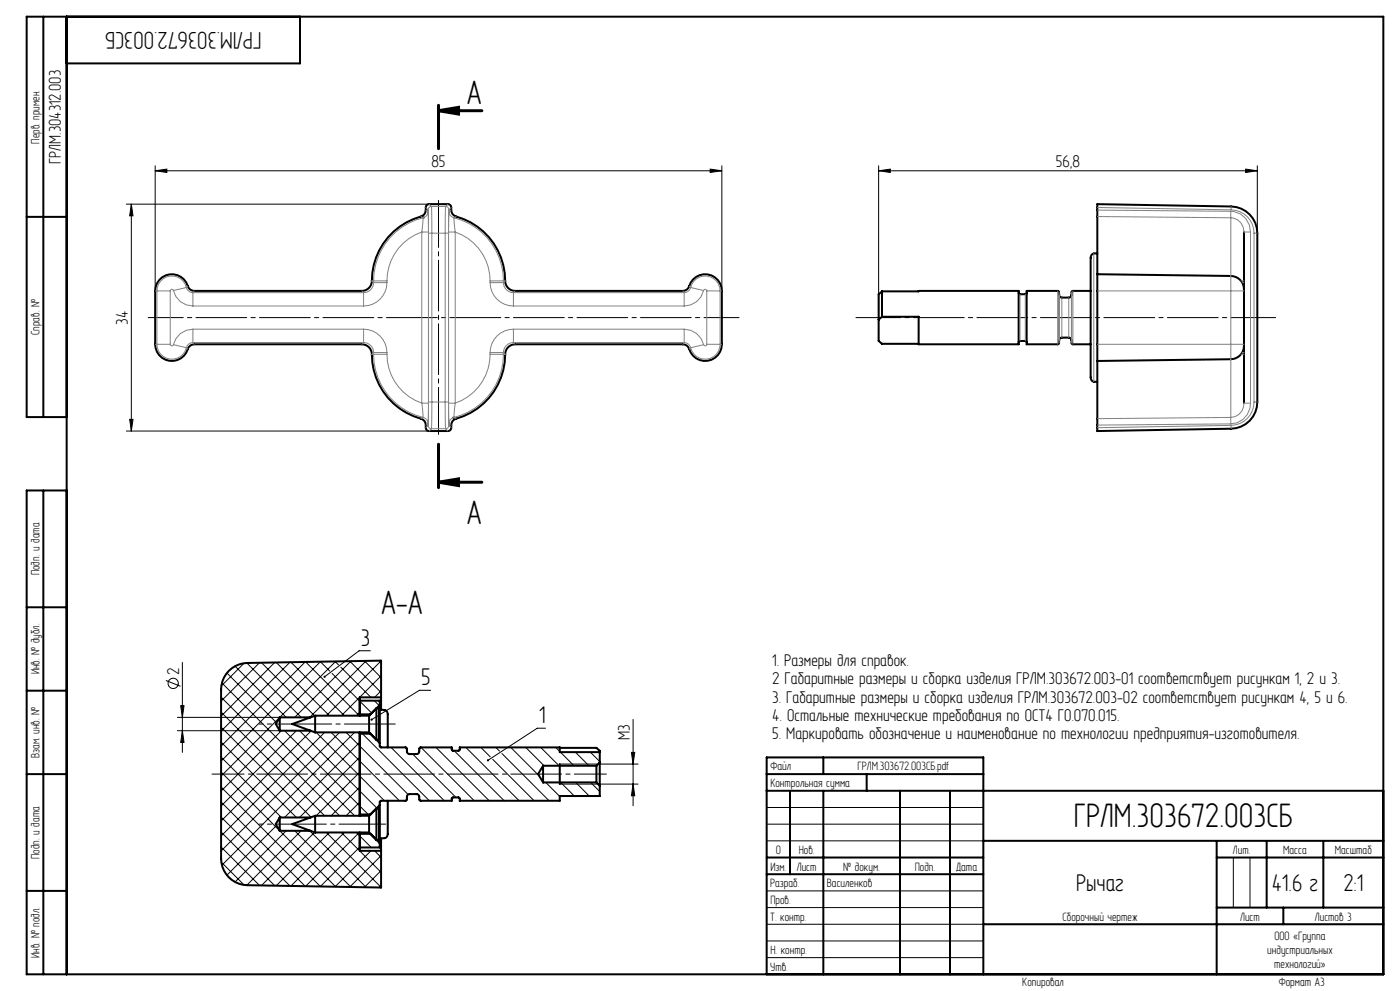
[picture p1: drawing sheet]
<svg xmlns="http://www.w3.org/2000/svg" width="420mm" height="297mm" viewBox="0 0 420 297" stroke-linecap="round" stroke-linejoin="round" font-family="sans-serif">
<g fill="none" stroke="#000" stroke-width=".3">
<path d="M46.6 51.2l3.5-.5v1zM46.6 49.7v37.5M46.6 51.2h170M213.1 50.7l3.5 .5-3.5 .5zM216.6 49.7v37.5M263.6 51.2l3.5-.5v1zM263.6 51.2h113.6M263.6 49.7v46.1M373.7 50.7l3.5 .5-3.5 .5zM377.2 49.7v20.2M37.9 61.2h90.8M39.4 61.2l.5 3.5h-1z"/>
<path d="M39.4 61.2v68M37.9 129.2h90.8M38.9 125.7h1l-.5 3.5zM54.7 198.5v27M70.5 199.7l15.4 15.3M73.2 198.8l-6.8 6.8M74 198.7l16.3 16.3M77.8 198.6l-11.5 11.5M78.5 198.6l15.9 15.9M82.4 198.5l-16.1 16.1M82.9 198.5l15.9 16M87 198.5l-20.7 20.6"/>
<path d="M87.3 198.5l16 16M91.6 198.4l-25.3 25.2M91.7 198.4l16.1 16.1M100.5 198.2l1 1.1M100.7 198.2l-34.4 34.4M102.3 200l9 9M104.9 198.2l9.4 9.3M105.3 198.1l-16.9 16.9M109.4 198.1l4.9 5M109.8 198.1l-16.9 16.9M111.1 195h-3.4l-10.3 7.8M113.8 198l.5 .6"/>
<path d="M114.3 198.1l-16.4 16.4M49.8 203.9l4.4 1.8M53.2 215h30.7M53.2 219h30.7M54.2 211.5h1l-.5 3.5zM54.7 219l.5 3.5h-1zM66.3 208.9l35.6 35.6M66.3 213.4l31.1 31.1M66.3 217.9l27 27M66.6 204.7l39.8 39.8M68.1 201.7l14.9 14.9M84.4 219l-18.1 18.1"/>
<path d="M85.4 219l25.1 25.1M88.9 219l-22.6 22.6M89.9 219l23.1 23.2M93.3 219.1l-27 27M94.8 219.5l20.5 20.5M97.4 219.5l-31.1 31.1M98.9 201.1l-2.8-2.8-29.8 29.8M99.3 219.5l20.5 20.5M99.6 201.8l11.9 11.9M101.9 219.5l-35.6 35.6M103.8 219.5l18.7 18.6M106.4 219.5l-39.8 39.8"/>
<path d="M107.9 213.5l-1 1M108.7 219.9l20.1 20.1M112.3 210l1.5 1.5M114.3 207.1l-1.9 1.9M114.3 202.6l-11.9 11.9M129.2 206.9h-3.4l-14.3 8.8M163.6 218.2h-2.4l-14.8 9.7M189.9 215.6v25.9M66.3 235.9l29.8 29.8 11.8-11.8M66.3 222.4l22.6 22.6M66.3 226.9l18.1 18.1M66.3 231.4l34.4 34.4"/>
<path d="M107.9 235.9l-8.6 8.6M107.9 231.4l-13.1 13.1M107.9 226.9l-18 18.1M107.9 222.4l-22.5 22.6M117.3 224l16 16M121.9 224.1l.1 .1M123.8 226l13 13M126.3 224l16 16M130.8 224l16 16M135.3 224l.2 .3M136.3 225l15 15M139.8 224l16 16"/>
<path d="M144.2 224l2.9 2.8M147.8 227.6l12.4 12.4M148.7 224l1.2 1.1M150.6 225.8l14.1 14.2M153.3 224.1l8.4 8.4M157.7 224l5.5 5.5M162.2 224l5.5 5.5M163.7 234.5l4.2 4.2M166.7 224l1.2 1.2M167.9 235h11.5M167.9 229h11.5M168.1 225.4l4.1 4.1"/>
<path d="M168.2 234.5l4.1 4.1M172.6 225.4l4.1 4.1M172.7 234.5l4.1 4.1M177.1 225.4l2.8 2.8M177.2 234.5l2.7 2.7M179.9 235h11.5M179.9 229h11.5M189.4 225.5h1l-.5 3.5zM189.9 235l.5 3.5h-1zM66.3 240.4l25.3 25.2M66.3 244.9l20.7 20.6M66.3 249.3l16.1 16.1"/>
<path d="M66.3 253.8l11.5 11.6M66.4 258.4l6.8 6.8M83 247.4l-14.9 14.9M85.9 249l-15.4 15.3M88.4 249l16.9 16.8M90.3 249l-16.3 16.3M92.9 249l16.9 16.9M94.4 249.4l-15.9 16M97.9 249.5l16.4 16.4M98.8 249.5l-15.9 15.9M102.4 249.5l11.9 11.9M103.3 249.5l-16 16"/>
<path d="M106.9 249.5l4.5 4.5M107.8 249.5l-16.1 16.1M107.9 240.4l-4.1 4.1M111.3 255l-10.8 10.8M112.4 255l1.9 1.9M114.3 256.4l-9.4 9.4M230 242h65M230 247h65M230 252h65M370 257v15M375 257v15M114.3 265.4l-.5 .6"/>
<path d="M114.3 260.9l-4.9 5M230 277h65M230 272h65M230 267h65M230 287h65M230 282h65"/>
<circle cx="52" cy="204.8" r="1.54"/>
</g>
<path d="M167.9 229.5v5" fill="none" stroke="#000" stroke-width=".6" stroke-linecap="butt"/>
<path d="M131.6 33.2l6-1v2zM131.6 144.5l6-1v2z" fill="none" stroke="#000" stroke-width=".9" stroke-linecap="butt"/>
<g fill="none" stroke="#000" stroke-width=".6">
<path d="M13 5v120M20 5v287M90 5v14h-70M8 65h12M127.2 65.2l-.3 .1M329.2 75.9l-1.1 .1a1.16 1.16 0 0 0-.9 1.3v34.7a2.2 2.2 0 0 0 .7 2.3l1.3 .2M373.2 69.5v17.2M111.6 84.2a3 3 0 0 1-3 3h-50.3a2 2 0 0 1-2-1.4 5 5 0 0 0-5.5-3.6 5 5 0 0 0-4.2 5v16a5.1 5.1 0 0 0 4.5 5 5.1 5.1 0 0 0 5.5-4.1l.4-.5 1.3-.4h50.3a3 3 0 0 1 3 3M111.6 84.2a20.2 20.2 0 0 1 15.1-19.5 3.5 3.5 0 0 0 1.1-2.9l.4-.4 .5-.2h5.7a1 1 0 0 1 1 1v.9a2 2 0 0 0 1.4 1.8 20 20 0 0 1 14.8 19.3M111.6 84.2h.1M151.6 84.2a3 3 0 0 0 3 3h50.2a2 2 0 0 0 2-1.4 5 5 0 0 1 5.5-3.6 5 5 0 0 1 4.3 5v16a5.1 5.1 0 0 1-4.7 5 5.1 5.1 0 0 1-5.4-4.2l-.5-.5-1.2-.3h-50.2a3 3 0 0 0-3 3M151.6 84.2h.1"/>
<path d="M263.6 95.8v6.4l1 .8h11M264.6 87.3l41-.1v16h-30v-8.3h-11M264.6 87.3v7.6M264.6 87.3l-1 .9v7.6M264.6 94.9l-1 .9M305.6 87.8l.4 .4h1.7l.3-.4M327.2 87.2h-5.5l-.2 .3-.1 1.2-.8 .5-2.5-.1-.3-.5-.1-1.2-.3-.2h-9.4v16h9.4l.3-.3 .2-1.4 .7-.3 2.5 .1 .3 .5 .1 1.2 .3 .2h5.4M329.2 82.2l40 .5a4 4 0 0 1 4 4M329.2 82.2v26M329.2 82.2v-21l40.1 .7a8 8 0 0 1 7.9 8v50.6a8 8 0 0 1-7.9 8l-40.1 .7v-21M373.2 86.7v17M111.6 106.2a20.3 20.3 0 0 0 15.2 19.5 3.5 3.5 0 0 1 1 2.9l.4 .4 .5 .2h5.7a1 1 0 0 0 1-1 2.21 2.21 0 0 1 1.4-2.7 20 20 0 0 0 14.8-19.3"/>
<path d="M111.6 106.2h.1M151.6 106.2h.1M305.6 102.6l.4-.4h1.7l.3 .4M373.2 103.7a4 4 0 0 1-4 4l-40 .5M373.2 103.7v17.1M20 125h-12v-120h407v287h-407v-145h12M136.2 125.1l-.3 .1M13 147v145M8 182h12M8 207h12M83.9 215v4M83.9 215h9.3"/>
<path d="M83.9 215l-1.2 2 1.2 2M83.9 219h9.3M87.7 217h.1M87.7 217l6.8 2.5M94.5 214.5v5M94.5 219.5h16.2M94.5 214.5h16.2M94.5 214.5l-6.8 2.5M107.9 210h6v1.3M107.9 219.5v25M107.9 219.9h3.2M107.9 214.1h3.2"/>
<path d="M110.7 214.5v5M110.7 219.5l3.2 3.2M112.9 212.3h.8v9.4h-.8zM113.9 211.3v11.4M113.9 211.3l-3.2 3.2M114.3 209h-6.4v5.5M8 232h12M113.9 222.7v1l.3 .3h7.6l.2 .3 .2 1.2 .7 .5 2.5-.1 .3-.5 .1-1.2 .4-.2h9.3l.1 .7 .3 .3h1.8l.2-.3v-.7h30v1.4h12M116.3 224v-10.2a1.1 1.1 0 0 0-.9-1l-1.1-.1v-14.7l-40.1 .7a8 8 0 0 0-7.9 8v50.6a8 8 0 0 0 7.9 8l40.1 .7v-14.7l1.1-.1a1.16 1.16 0 0 0 .9-1.3v-9.9M162.9 229.5v5M162.9 229.5h16M162.9 229.5l-1.5 2.5 1.5 2.5"/>
<path d="M162.9 234.5h16M167.9 224.1h11l1 .9v3.5M167.9 229v.5M167.9 234.5v.5M178.9 229.5v5M178.9 234.5l1 1M179.9 235.5v3.1h-12v1.4h-30v-.8l-.4-.2h-1.7l-.3 .3v.7h-9.3l-.4-.2-.1-1.2-.3-.5-2.5-.1-.7 .5-.2 1.2-.2 .3h-7.6l-.3 .3v1M179.9 228.5v7M179.9 228.5l-1 1M230 237h185M230 232h65M237 237v25"/>
<path d="M247 227v5M247 237v55M260 232v5M270 237v55M285 237v55M83.9 245v4M83.9 245h9.3M83.9 245l-1.2 2 1.2 2M83.9 249h9.3M87.7 247h.1M87.7 247l6.8 2.5M94.5 244.5v5"/>
<path d="M94.5 249.5h16.2M94.5 244.5h16.2M94.5 244.5l-6.8 2.5M107.9 244.1h3.2M107.9 249.5v5.5h6.4M107.9 249.9h3.2M110.7 244.5v5M110.7 249.5l3.2 3.2M112.9 242.3h.8v9.4h-.8zM113.9 241.3v11.4M113.9 241.3l-3.2 3.2M113.9 252.7v1.3h-6"/>
<path d="M230 257h65M295 252h120M365 252v40M365 257h50M380 252v20M397 252v20M8 267h12M230 262h65M295 277h120M365 272h50M385 272v5M230 292v-65h65v65"/>
</g>
<path d="M382.7 95.2h-125.9" fill="none" stroke="#000" stroke-width=".3" stroke-dasharray="15.2 1.3 1.3 1.3" stroke-dashoffset="1.8"/>
<path d="M63.6 232h118.3" fill="none" stroke="#000" stroke-width=".3" stroke-dasharray="15.2 1.3 1.3 1.3" stroke-dashoffset="5.6"/>
<path d="M83.9 247h31.8" fill="none" stroke="#000" stroke-width=".3" stroke-dasharray="15.2 1.3 1.3 1.3" stroke-dashoffset="1.2"/>
<path d="M83.9 217h-6.2M83.9 247h-6.2" fill="none" stroke="#000" stroke-width=".3" stroke-dasharray="15.2 1.3 1.3 1.3" stroke-dashoffset="14"/>
<path d="M83.9 217h35" fill="none" stroke="#000" stroke-width=".3" stroke-dasharray="15.2 1.3 1.3 1.3" stroke-dashoffset="-.4"/>
<path d="M44.5 95.2h177.2" fill="none" stroke="#000" stroke-width=".3" stroke-dasharray="15.2 1.3 1.3 1.3" stroke-dashoffset="4.7"/>
<path d="M131.6 60v70.2" fill="none" stroke="#000" stroke-width=".3" stroke-dasharray="15.2 1.3 1.3 1.3" stroke-dashoffset="1.1"/>
<path d="M131.6 33.2h13M131.6 31.6v13M131.6 133.1v13M131.6 144.5h13" fill="none" stroke="#000" stroke-width=".9"/>
<g fill="#000">
<path d="M131.6 33.2l6-1v2zM131.6 144.5l6-1v2z"/>
<path d="M213.1 50.7l3.5 .5-3.5 .5zM46.6 51.2l3.5-.5v1z"/>
<path d="M263.6 51.2l3.5-.5v1zM373.7 50.7l3.5 .5-3.5 .5z"/>
<path d="M38.9 125.7h1l-.5 3.5zM39.4 61.2l.5 3.5h-1z"/>
<path d="M54.2 211.5h1l-.5 3.5zM54.7 219l.5 3.5h-1zM189.4 225.5h1l-.5 3.5zM189.9 235l.5 3.5h-1z"/>
<path d="M146.1 227.7v.3l.3-.1-.3 .1a.33 .33 0 0 0 .5 .1 .33 .33 0 0 0 0-.5 .33 .33 0 0 0-.5 .1zM111.2 215.5v.3l.3-.1-.3 .1a.33 .33 0 0 0 .5 .1 .33 .33 0 0 0 0-.5 .33 .33 0 0 0-.5 .1zM97.2 202.6l-.1 .4 .3-.2-.3 .2a.33 .33 0 0 0 .5 .1 .33 .33 0 0 0 0-.5 .33 .33 0 0 0-.4 0z"/>
</g>
<g fill="none" stroke="#808080" stroke-width=".3">
<path d="M126.3 64.9l.6 .4M126.5 69.5h2M126.5 69.5a15.5 15.5 0 0 0-10.4 14.7M126.5 69.5v51.3M126.9 65.3l-.4 4.2M126.9 65.3a19.5 19.5 0 0 0-14.8 18.9M127.7 63l.7 .3M127.7 62.2l.7 .7M128.4 63.3l.1 6.2M128.4 63.3a2 2 0 0 1-1.2 1.9M128.4 62.9l.2 7h1M128.5 69.5v51.3"/>
<path d="M128.7 61.2l.7 .7M129.4 61.9l.2 8M129.4 61.9a1 1 0 0 0-1 1M129.4 61.9h4.3M129.6 69.9h4M129.6 69.9v50.6M133.6 69.9v50.6M133.7 61.9l-.1 8M133.7 61.9a1 1 0 0 1 1 1M134.4 61.2l-.7 .7M134.6 69.5h2M134.6 69.5v51.3"/>
<path d="M134.7 62.9l-.1 7h-1M134.7 63.3l-.1 6.2M134.7 63.3a2 2 0 0 0 1.5 2M135.4 62.2l-.7 .7M135.4 63l-.7 .3M136.2 65.3l.4 4.2M136.2 65.3a19.5 19.5 0 0 1 14.8 18.9M136.6 69.5a15.5 15.5 0 0 1 10.4 14.7M136.6 69.5v51.3M136.8 64.9l-.6 .4M328.1 76v38.4M329.2 64.9l40 .4"/>
<path d="M329.2 63l40 .3M329.2 62.2l40.1 .7M369.2 63.3v2M369.2 63.3a6 6 0 0 1 6 6.2M369.2 65.3v21.9M369.2 65.3a4 4 0 0 1 4 4.2h2M369.3 62.9a7 7 0 0 1 6.9 7M369.3 61.9v1M375.2 69.5v51.3M376.2 69.9h1M376.2 69.9v50.6M46.6 87.2h.5"/>
<path d="M47.1 87.2h4M47.1 87.2v16M51.1 87.2v16M52 87.1a.48 .48 0 0 0-.5-.4 .48 .48 0 0 0-.4 .5M52 87.1a6 6 0 0 0 5.9 4.6M55.9 86.2a4.5 4.5 0 0 0-4.9-3.5 4.5 4.5 0 0 0-3.9 4.5M55.9 86.2l-3.9 .9M55.9 86.2a2 2 0 0 0 2 1.5M56.3 85.8l-.4 .4M57.9 98.7a6 6 0 0 0-5.9 4.6M57.9 98.7v4M57.9 87.7v4"/>
<path d="M57.9 91.7h51.2M57.9 98.7h51.2M57.9 87.7h51.2M58.3 87.2l-.4 .5M108.6 87.2l.5 .5M109.1 87.7v4M109.1 98.7v4M109.1 98.7a7 7 0 0 1 7 7M112.1 84.2h4M112.1 84.7a3 3 0 0 1-3 3M112.1 84.7h4M112.1 84.2v.5"/>
<path d="M112.1 84.2h-.5l.5 .5M116.1 84.7a7 7 0 0 1-7 7M116.1 84.2v.5M147 84.2h4M147 84.7a7 7 0 0 0 7 7M147 84.7h4M147 84.2v.5M151 84.7a3 3 0 0 0 3 3M151 84.2v.5M151 84.2h.6l-.6 .5M154 98.7a7 7 0 0 0-7 7M154 87.7v4"/>
<path d="M154 98.7v4M154 91.7h51.2M154 98.7h51.2M154 87.7h51.2M154.6 87.2l-.6 .5M204.8 87.2l.4 .5M205.2 98.7a6 6 0 0 1 5.9 4.6M205.2 87.7v4M205.2 98.7v4M206.8 85.8l.4 .4M207.2 86.2a2 2 0 0 1-2 1.5M207.2 86.2l3.9 .9"/>
<path d="M207.2 86.2a4.5 4.5 0 0 1 4.9-3.5 4.5 4.5 0 0 1 3.9 4.5M211.1 87.1a6 6 0 0 1-5.9 4.6M211.1 87.1a.48 .48 0 0 1 .5-.4 .48 .48 0 0 1 .4 .5M212 87.2h4M212 87.2v16M216 87.2v16M216 87.2h.6M306 88.2v14M307.6 88.2v14M317.3 87.2v16M317.7 87.6v15.2M317.8 88.4v13.5"/>
<path d="M318.6 89.2v12M320.6 89.2v12M321.4 88.4v13.5M321.5 87.6v15.2M321.9 87.2v16M329.2 87.2h40M369.2 87.2h4M369.2 87.2v16M372.3 84.2h.9M372.7 84.7h.5M46.6 103.2h.5M47.1 103.2a4.5 4.5 0 0 0 3.9 4.4 4.5 4.5 0 0 0 4.9-3.4"/>
<path d="M47.1 103.2h4M51.1 103.2a.48 .48 0 0 0 .4 .5 .48 .48 0 0 0 .5-.4M52 103.3l3.9 .9M55.9 104.2l.4 .4M57.9 102.7a2 2 0 0 0-2 1.5M57.9 102.7l.4 .5M57.9 102.7h51.2M109.1 102.7a3 3 0 0 1 3 3M109.1 102.7l-.5 .5M112.1 106.2h4M112.1 106.2a19.5 19.5 0 0 0 14.8 18.9M112.1 105.7h4"/>
<path d="M112.1 105.7v.5M112.1 105.7l-.5 .5h.5M116.1 106.2a15.5 15.5 0 0 0 10.4 14.6M116.1 105.7v.5M147 106.2h4M147 106.2a15.5 15.5 0 0 1-10.4 14.6M147 105.7h4M147 105.7v.5M151 106.2a19.5 19.5 0 0 1-14.8 18.9M151 105.7v.5M151 105.7l.6 .5h-.6M154 102.7a3 3 0 0 0-3 3"/>
<path d="M154 102.7h51.2M154 102.7l.6 .5M205.2 102.7a2 2 0 0 1 2 1.5M205.2 102.7l-.4 .5M207.2 104.2l-.4 .4M211.1 103.3l-3.9 .9M212 103.2a.48 .48 0 0 1-.4 .5 .48 .48 0 0 1-.5-.4M212 103.2h4M216 103.2a4.5 4.5 0 0 1-3.9 4.4 4.5 4.5 0 0 1-4.9-3.4M216 103.2h.6M329.2 103.2h40M369.2 103.2v21.9"/>
<path d="M369.2 103.2h4M372.3 106.2h.9M372.7 105.7h.5M126.5 120.8l.4 4.3M126.5 120.8h2M126.9 125.1a2 2 0 0 1 1.5 1.9M126.9 125.1l-.6 .4M128.4 127l-.7 .4M128.4 127.5a1 1 0 0 0 1 1M128.4 127.5l-.7 .7M128.5 120.8l-.1 6.2M129.4 128.5h4.3"/>
<path d="M129.4 128.5l-.7 .7M129.6 120.5l-.2 8M129.6 120.5h-1l-.2 7M129.6 120.5h4M133.6 120.5h1l.1 7M133.6 120.5l.1 8M133.7 128.5l.7 .7M134.6 120.8l.1 6.2M134.6 120.8h2M134.7 127.5a1 1 0 0 1-1 1M134.7 127.5l.7 .7M134.7 127l.7 .4"/>
<path d="M135.9 125.2a2 2 0 0 0-1.2 1.8M136.2 125.1l.6 .4M136.6 120.8l-.4 4.3M369.2 127l-40 .4M369.2 125.1l-40 .4M369.2 125.1v1.9M369.3 127.5v1M369.3 127.5l-40.1 .7M375.2 120.8h-2a4.6 4.6 0 0 1-2.7 4.1l-1.3 .2M375.2 120.8a6.1 6.1 0 0 1-6 6.2M376.2 120.5a7 7 0 0 1-6.9 7M376.2 120.5h1"/>
</g>
<g font-size="11">
<text x="140.1" y="31.2">А</text>
<text x="140.1" y="157.1">А</text>
<text x="114.4" y="183.9">А-А</text>
<text x="322.2" y="248">ГРЛМ.303672.003СБ</text>
</g>
<g font-size="7.8">
<text x="78.4" y="9.5" transform="rotate(-180 78.4 9.5)">ГРЛМ.303672.003СБ</text>
<text x="108.3" y="193.6">3</text>
<text x="126.4" y="205.4">5</text>
<text x="161.7" y="216.8">1</text>
<text x="322.8" y="267">Рычаг</text>
<text x="381.6" y="267">41.6 г</text>
<text x="403" y="267">2:1</text>
</g>
<g font-size="5.5">
<text x="18.2" y="49.1" transform="rotate(-90 18.2 49.1)">ГРЛМ.304312.003</text>
<text x="129.4" y="50.2">85</text>
<text x="316.8" y="50.2">56,8</text>
<text x="38.4" y="97.3" transform="rotate(-90 38.4 97.3)">34</text>
<text x="53.7" y="202.3" transform="rotate(-90 53.7 202.3)">2</text>
<text x="231.6" y="199.5">1. Размеры для справок.</text>
<text x="231.6" y="205">2 Габаритные размеры и сборка изделия ГРЛМ.303672.003-01 соответствует рисункам 1, 2 и 3.</text>
<text x="231.6" y="210.5">3. Габаритные размеры и сборка изделия ГРЛМ.303672.003-02 соответствует рисункам 4, 5 и 6.</text>
<text x="188.9" y="221.9" transform="rotate(-90 188.9 221.9)">M3</text>
<text x="231.6" y="216">4. Остальные технические требования по ОСТ4 ГО.070.015.</text>
<text x="231.6" y="221.5">5. Маркировать обозначение и наименование по технологии предприятия-изготовителя.</text>
</g>
<g font-size="3.9">
<text x="11.9" y="43.1" transform="rotate(-90 11.9 43.1)">Перв. примен.</text>
<text x="11.9" y="100.4" transform="rotate(-90 11.9 100.4)">Справ. №</text>
<text x="11.9" y="172.4" transform="rotate(-90 11.9 172.4)">Подп. и дата</text>
<text x="11.9" y="202.1" transform="rotate(-90 11.9 202.1)">Инв. № дубл.</text>
<text x="11.9" y="227.2" transform="rotate(-90 11.9 227.2)">Взам. инв. №</text>
<text x="231.2" y="230.9">Файл</text>
<text x="257.2" y="230.9">ГРЛМ.303672.003СБ.pdf</text>
<text x="231.1" y="235.9">Контрольная сумма</text>
<text x="11.9" y="257.4" transform="rotate(-90 11.9 257.4)">Подп. и дата</text>
<text x="232.7" y="255.9">0</text>
<text x="239.6" y="255.9">Нов.</text>
<text x="369.9" y="255.9">Лит.</text>
<text x="384.9" y="255.9">Масса</text>
<text x="400.4" y="255.9">Масштаб</text>
<text x="231.1" y="260.9">Изм.</text>
<text x="239" y="260.9">Лист</text>
<text x="253" y="260.9">№ докум.</text>
<text x="274.4" y="260.9">Подп.</text>
<text x="286.9" y="260.9">Дата</text>
<text x="231.1" y="265.9">Разраб.</text>
<text x="248.1" y="265.9">Василенков</text>
<text x="231.1" y="275.9">Т. контр.</text>
<text x="231.1" y="270.9">Пров.</text>
<text x="318.7" y="275.9">Сборочный чертеж</text>
<text x="372" y="275.9">Лист</text>
<text x="394.4" y="275.9">Листов 3</text>
<text x="382.3" y="281.7">ООО «Группа</text>
<text x="11.9" y="287.1" transform="rotate(-90 11.9 287.1)">Инв. № подл.</text>
<text x="231.1" y="285.9">Н. контр.</text>
<text x="380.2" y="285.9">индустриальных</text>
<text x="231.1" y="290.9">Утв.</text>
<text x="382.2" y="290.1">технологий»</text>
<text x="306.7" y="295.6">Копировал</text>
<text x="383.6" y="295.4">Формат A3</text>
</g>
</svg>
